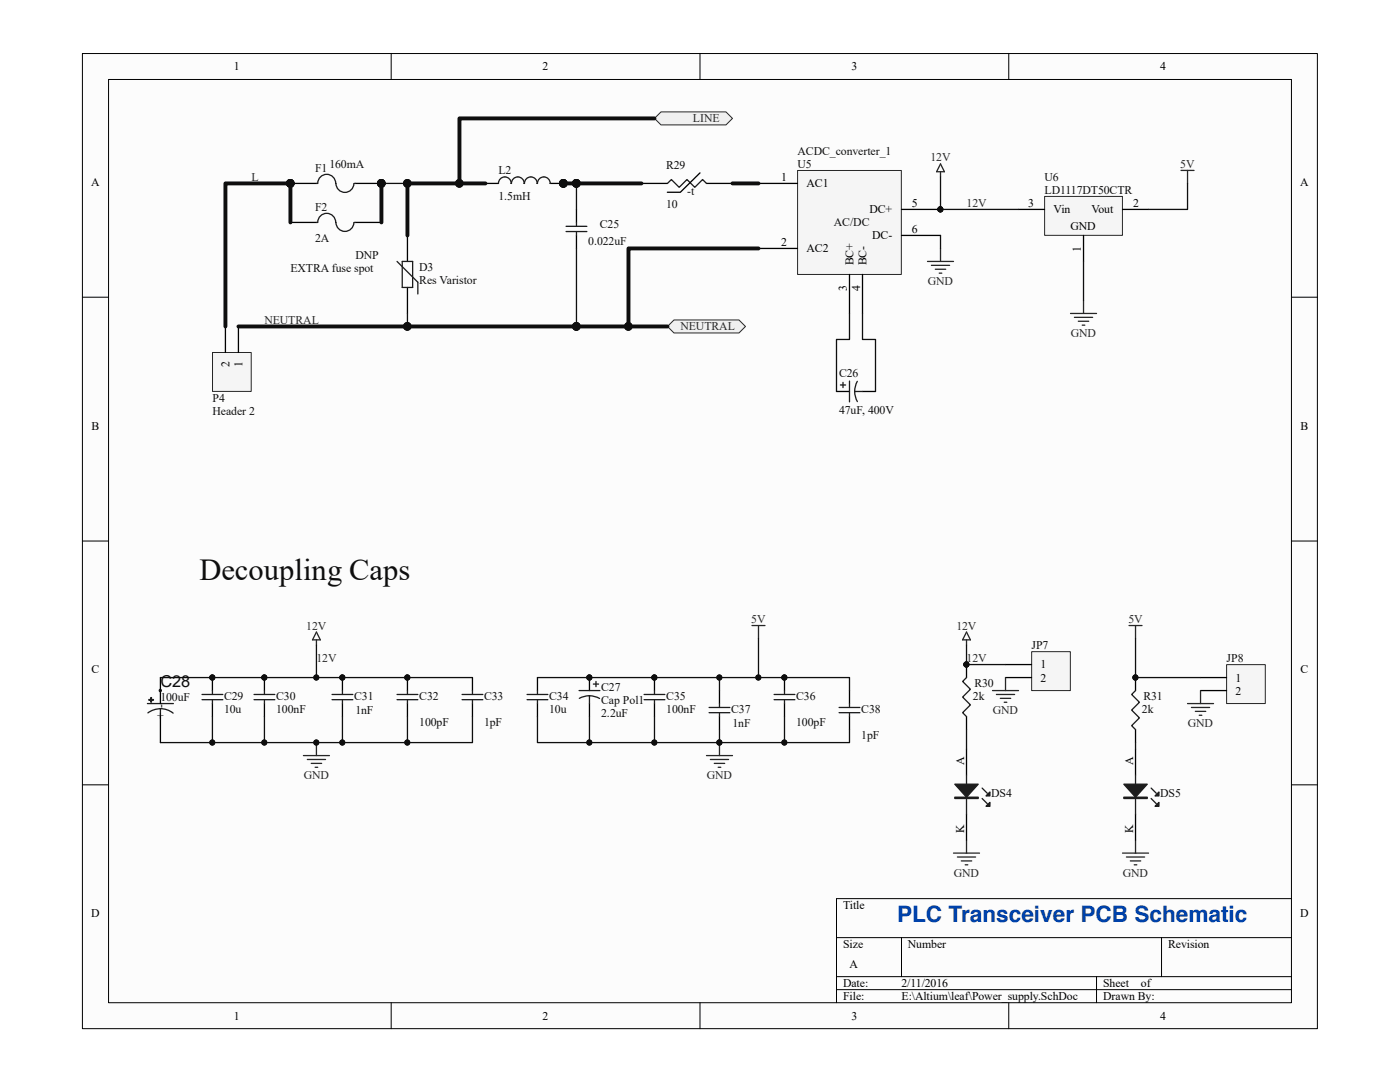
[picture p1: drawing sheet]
<svg xmlns="http://www.w3.org/2000/svg" width="279mm" height="216mm" viewBox="0 0 279 216" stroke-linecap="round" stroke-linejoin="round" font-family="sans-serif">
<path d="M16.5 10.7h246.4v194.6h-246.4z" fill="#fcfcfc"/>
<path d="M16.4 10.7h246.5v194.6h-246.5z" fill="none" stroke="#000" stroke-width=".2"/>
<path d="M21.7 15.9h236v184.2h-236z" fill="#fcfcfc"/>
<g fill="none" stroke="#000" stroke-width=".2">
<path d="M21.7 15.9h236v184.2h-236zM78.1 10.7v5.1M139.7 10.7v5.1M201.3 10.7v5.1M16.4 59.3h5.2M257.8 59.3h5.1M16.4 108h5.2M257.8 108h5.1M16.4 156.6h5.2M257.8 156.6h5.1M257.8 179.3h-90.9v20.8M166.9 187.1h90.9"/>
<path d="M166.9 194.9h90.9M166.9 197.5h90.9M179.9 187.1v7.8M218.8 194.9v5.2M231.8 187.1v7.8M78.1 200.1v5.2M139.7 200.1v5.2M201.3 200.1v5.2"/>
</g>
<g fill="none" stroke="#262626" stroke-width=".26">
<path d="M187.7 32.7l.8 1.6h-1.6zM187.7 34.3v1M185.1 52.2h5.2M185.9 52.9h3.6M186.7 53.7h2M187.4 54.5h.6M187.7 49.6v2.6M60.6 150.8h5.1M61.3 151.5h3.7M62.1 152.3h2.1M62.9 153.1h.5M63.2 148.2v2.6"/>
<path d="M190.3 170.2h5.2M191.1 171h3.6M191.9 171.8h2M192.6 172.6h.5M192.9 167.6v2.6"/>
</g>
<g fill="#0e0e0e" stroke="#0e0e0e" stroke-width=".2">
<circle cx="63.1" cy="148.2" r=".5"/>
<circle cx="52.7" cy="135.2" r=".5"/>
<circle cx="68.3" cy="135.2" r=".5"/>
<circle cx="81.3" cy="135.2" r=".5"/>
<circle cx="192.9" cy="132.6" r=".5"/>
<circle cx="32" cy="137.8" r=".24"/>
</g>
<path d="M81.3 47v5.2M81.3 57.4v5.1M32 135.2v5.2M52.8 135.2v2.6M68.3 135.2v2.6M81.3 135.2v2.6M192.9 132.6v2.6M32 143v5.2M52.8 140.4v2.6M68.3 140.4v2.6M81.3 140.4v2.6M192.9 143v2.6" fill="none" stroke="#000" stroke-width=".26"/>
<g fill="none" stroke="#1c1c1c" stroke-width=".26">
<path d="M79.2 52.2l4.2 4.1v2.4M80.3 52.2h2.1v5.2h-2.1zM50.7 139.6h4.1M50.7 138.6h4.1M52.8 137.8v.8M52.8 139.6v.8M66.3 139.6h4.1M66.3 138.6h4.1M68.3 137.8v.8M68.3 139.6v.8M79.2 139.6h4.2M79.2 138.6h4.2"/>
<path d="M81.3 137.8v.8M81.3 139.6v.8M192.9 135.2l-.8 .8 1.6 1.5-1.6 1.6 1.6 1.5-1.6 1.6 .8 .8M29.4 140.4h5.2M29.5 142.3l1.4-.7 1.1-.2v1.6M32 141.4l1.4 .2 1.1 .7"/>
</g>
<g fill="#1c1c1c" stroke="#1c1c1c" stroke-width=".26">
<path d="M30.1 139.2h.1v.9h-.1z" fill-rule="evenodd"/>
<path d="M29.7 139.6h.9v.1h-.9z" fill-rule="evenodd"/>
</g>
<path d="M42.5 70.4h7.6v7.7h-7.6z" fill="#f5f5f5"/>
<path d="M42.4 70.3h7.7v7.8h-7.7z" fill="none" stroke="#262626" stroke-width=".2"/>
<path d="M45 65.1v5.2M47.6 65.1v5.2" fill="none" stroke="#000" stroke-width=".26"/>
<path d="M133.2 65.1l1.3-1.3h13l1.3 1.3-1.3 1.3h-13z" fill-rule="evenodd" fill="#f0f0f0" stroke="#262626" stroke-width=".2"/>
<path d="M58 36.6h5.2M70.9 36.6h5.2M128 36.6h5.2M139.7 34.5l-3.9 3.9h-2.6M141 36.6h5.2" fill="none" stroke="#000" stroke-width=".26"/>
<g fill="#0e0e0e" stroke="#0e0e0e" stroke-width=".2">
<circle cx="76.1" cy="36.6" r=".76"/>
<circle cx="57.9" cy="36.6" r=".76"/>
</g>
<path d="M63.2 36.6h.2M63.4 36.5a1.79 1.79 0 0 1 1.8-1.7 1.79 1.79 0 0 1 1.8 1.8M67 36.6a1.79 1.79 0 0 0 1.8 1.8 1.79 1.79 0 0 0 1.8-1.7M70.7 36.6h.2M133.2 36.6l.8-.8 1.5 1.6 1.6-1.6 1.6 1.6 1.5-1.6 .8 .8" fill="none" stroke="#1c1c1c" stroke-width=".26"/>
<path d="M159.2 34.1h20.7v20.7h-20.7z" fill="#f5f5f5"/>
<path d="M159.2 34h20.7v20.8h-20.7z" fill="none" stroke="#262626" stroke-width=".2"/>
<path d="M151.4 36.6h7.8M151.4 49.6h7.8M169.5 54.8v7.7M172.1 54.8v7.7M179.9 47h7.8M179.9 41.8h7.8" fill="none" stroke="#000" stroke-width=".26"/>
<circle cx="187.7" cy="41.8" r=".5" fill="#0e0e0e" stroke="#0e0e0e" stroke-width=".2"/>
<path d="M63.2 126.1l.7 1.6h-1.5zM63.2 127.7v1" fill="none" stroke="#262626" stroke-width=".26"/>
<path d="M208.5 39.2h15.5v7.8h-15.5z" fill="#f5f5f5"/>
<path d="M208.5 39.2h15.5v7.8h-15.5z" fill="none" stroke="#262626" stroke-width=".2"/>
<path d="M203.3 41.8h5.2M216.2 47v5.2M224 41.8h5.2M166.9 78.1h2.6M172.1 78.1h2.6M226.6 135.2v2.6M226.6 145.6v2.6" fill="none" stroke="#000" stroke-width=".26"/>
<g fill="none" stroke="#262626" stroke-width=".26">
<path d="M235.7 34h2.6M237 34v2.6M216.2 60v2.5M213.6 62.5h5.2M214.4 63.3h3.7M215.2 64.1h2.1M216 64.9h.5M150.1 124.8h2.6M151.4 124.8v2.6M141 150.8h5.2M141.8 151.5h3.6M142.5 152.3h2.1"/>
<path d="M143.3 153.1h.5M143.6 148.2v2.6M224 170.2h5.2M224.8 171h3.6M225.6 171.8h2.1M226.4 172.6h.5M226.6 167.6v2.6"/>
</g>
<g fill="#0e0e0e" stroke="#0e0e0e" stroke-width=".2">
<circle cx="143.6" cy="148.2" r=".5"/>
<circle cx="226.6" cy="135.2" r=".5"/>
</g>
<path d="M167.7 76.8h1.1M168.2 76.3v1M169.5 76v4.2M170.6 78.1l.2 1.3 .3 .7M170.6 78.1h1.5M171.1 76.1l-.4 1.2-.1 .8M226.6 137.8l-.8 .8 1.6 1.5-1.6 1.6 1.6 1.5-1.6 1.6 .8 .8" fill="none" stroke="#1c1c1c" stroke-width=".26"/>
<path d="M131.9 22.3h13l1.3 1.3-1.3 1.3h-13l-1.3-1.3z" fill-rule="evenodd" fill="#f0f0f0" stroke="#262626" stroke-width=".2"/>
<g fill="none" stroke="#000" stroke-width=".26">
<path d="M96.9 36.6h2.6M109.9 36.6h2.6M58 44.4h5.2M70.9 44.4h5.2M115 41.8v2.6M115 47v2.6M42.4 135.2v2.6M94.3 135.2v2.6M107.3 135.2v2.6M117.6 135.2v2.6M130.6 135.2v2.6M143.6 137.8v2.6"/>
<path d="M156.6 135.2v2.6M169.5 137.8v2.6M42.4 140.4v2.6M94.3 140.4v2.6M107.3 140.4v2.6M117.6 140.4v2.6M130.6 140.4v2.6M143.6 143v2.6M156.6 140.4v2.6M169.5 143v2.6"/>
</g>
<g fill="none" stroke="#1c1c1c" stroke-width=".26">
<path d="M99.5 36.6a1.27 1.27 0 0 1 1.3-1.3 1.27 1.27 0 0 1 1.2 1.3M102.1 36.6a1.27 1.27 0 0 1 1.2-1.3 1.27 1.27 0 0 1 1.3 1.3M104.7 36.6a1.27 1.27 0 0 1 1.2-1.3 1.27 1.27 0 0 1 1.3 1.3M107.3 36.6a1.27 1.27 0 0 1 1.2-1.3 1.27 1.27 0 0 1 1.3 1.3M63.2 44.4h.2M63.4 44.3a1.79 1.79 0 0 1 1.8-1.7 1.79 1.79 0 0 1 1.8 1.8M67 44.4a1.79 1.79 0 0 0 1.8 1.8 1.79 1.79 0 0 0 1.8-1.8M70.7 44.4h.2M113 46.2h4.1M113 45.2h4.1M115 44.4v.8M115 46.2v.8"/>
<path d="M40.3 139.6h4.2M40.3 138.6h4.2M42.4 137.8v.8M42.4 139.6v.8M92.2 139.6h4.2M92.2 138.6h4.2M94.3 137.8v.8M94.3 139.6v.8M105.2 139.6h4.1M105.2 138.6h4.1M107.3 137.8v.8M107.3 139.6v.8"/>
<path d="M115.6 137.8h4.1M117.6 138.8l.9 .1 1.2 .5M117.6 138.8l-.8 .1-1.2 .5M117.6 138.8v1.6M118.4 136.5h1.1M118.9 136v1M128.5 139.6h4.2M128.5 138.6h4.2M130.6 137.8v.8M130.6 139.6v.8M154.5 139.6h4.1M154.5 138.6h4.1"/>
<path d="M156.6 137.8v.8M156.6 139.6v.8M141.5 142.2h4.2M141.5 141.2h4.2M143.6 140.4v.8M143.6 142.2v.8M167.5 142.2h4.1M167.5 141.2h4.1M169.5 140.4v.8M169.5 142.2v.8"/>
</g>
<g fill="#0e0e0e" stroke="#0e0e0e" stroke-width=".2">
<circle cx="112.4" cy="36.6" r=".76"/>
<circle cx="117.6" cy="135.2" r=".5"/>
<circle cx="42.4" cy="135.2" r=".5"/>
<circle cx="130.6" cy="135.2" r=".5"/>
<circle cx="156.5" cy="135.2" r=".5"/>
</g>
<path d="M205.9 130.1h7.7v7.7h-7.7z" fill="#f5f5f5"/>
<path d="M205.9 130h7.7v7.8h-7.7z" fill="none" stroke="#262626" stroke-width=".2"/>
<path d="M200.7 132.6h5.2M200.7 135.2h5.2" fill="none" stroke="#000" stroke-width=".26"/>
<path d="M198.1 137.8h5.2M198.9 138.6h3.6M199.6 139.4h2.1M200.7 135.2v2.6M200.4 140.1h.5" fill="none" stroke="#262626" stroke-width=".26"/>
<path d="M244.8 132.7h7.7v7.7h-7.7z" fill="#f5f5f5"/>
<path d="M244.8 132.6h7.7v7.8h-7.7z" fill="none" stroke="#262626" stroke-width=".2"/>
<path d="M239.6 135.2h5.2M239.6 137.8h5.2M192.9 149.5v5.2M226.6 149.5v5.2M192.9 162.4v5.2M226.6 162.4v5.2" fill="none" stroke="#000" stroke-width=".26"/>
<path d="M192.9 126.1l.8 1.6h-1.6zM192.9 127.7v1M225.3 124.8h2.6M226.6 124.8v2.6M239.6 137.8v2.6M237 140.4h5.2M237.8 141.2h3.6M238.6 141.9h2M239.3 142.7h.6" fill="none" stroke="#262626" stroke-width=".26"/>
<g fill="#0e0e0e" stroke="#0e0e0e" stroke-width=".2">
<circle cx="192.9" cy="132.6" r=".5"/>
<circle cx="76.1" cy="36.6" r=".76"/>
<circle cx="57.9" cy="36.6" r=".76"/>
<circle cx="125.4" cy="65.1" r=".76"/>
<circle cx="187.7" cy="41.8" r=".5"/>
<circle cx="81.3" cy="65.1" r=".76"/>
<circle cx="115" cy="65.1" r=".76"/>
<circle cx="91.7" cy="36.6" r=".76"/>
<circle cx="112.4" cy="36.6" r=".76"/>
<circle cx="115" cy="36.6" r=".76"/>
<circle cx="81.3" cy="36.6" r=".76"/>
<circle cx="42.4" cy="148.2" r=".5"/>
<circle cx="68.3" cy="148.2" r=".5"/>
<circle cx="117.6" cy="148.2" r=".5"/>
<circle cx="143.6" cy="148.2" r=".5"/>
<circle cx="52.7" cy="148.2" r=".5"/>
<circle cx="130.6" cy="148.2" r=".5"/>
<circle cx="156.5" cy="148.2" r=".5"/>
<circle cx="81.3" cy="148.2" r=".5"/>
<circle cx="63.1" cy="148.2" r=".5"/>
<circle cx="42.4" cy="135.2" r=".5"/>
<circle cx="52.7" cy="135.2" r=".5"/>
<circle cx="63.1" cy="135.2" r=".5"/>
<circle cx="81.3" cy="135.2" r=".5"/>
<circle cx="68.3" cy="135.2" r=".5"/>
<circle cx="156.5" cy="135.2" r=".5"/>
<circle cx="151.3" cy="135.2" r=".5"/>
<circle cx="143.6" cy="135.2" r=".5"/>
<circle cx="130.6" cy="135.2" r=".5"/>
<circle cx="117.6" cy="135.2" r=".5"/>
<circle cx="226.6" cy="135.2" r=".5"/>
</g>
<path d="M192.9 154.7v7.7M196 159.3l1 1.1M196 157.3l1 1M226.6 154.7v7.7M229.7 159.3l1.1 1.1M229.7 157.3l1.1 1" fill="none" stroke="#1c1c1c" stroke-width=".26"/>
<g fill="#1c1c1c" stroke="#1c1c1c" stroke-width=".26">
<path d="M190.6 156.5h4.6l-2.3 2.6z"/>
<path d="M197.6 160.1v.8h-.8z"/>
<path d="M197.6 158v.8h-.8z"/>
<path d="M224.3 156.5h4.7l-2.4 2.6z"/>
<path d="M231.3 160.1v.8h-.8z"/>
<path d="M231.3 158v.8h-.8z"/>
<path d="M190.6 159.1h4.6v.2h-4.6z" fill-rule="evenodd"/>
<path d="M224.3 159.1h4.7v.2h-4.7z" fill-rule="evenodd"/>
</g>
<g fill="none" stroke="#0e0e0e" stroke-width=".26">
<path d="M76.1 36.6h5.2M112.5 36.6h2.5v5.2M187.7 35.3v6.5h15.6M237 36.6v5.2h-7.8M115 49.6v15.5h-33.7v-2.6M187.7 47v2.6M216.2 52.2v7.8M169.5 62.5v5.2h-2.6v10.4M172.1 62.5v5.2h2.6v10.4M63.2 128.7v6.5h-31.2M63.2 135.2h31.1M107.3 135.2h36.3v2.6"/>
<path d="M143.6 135.2h7.8M151.4 127.4v7.8h18.1v2.6M192.9 128.7v3.9h7.8M226.6 127.4v7.8h13M42.4 143v5.2M52.8 143v5.2h-20.8M68.3 143v5.2M81.3 143v5.2h-28.5M94.3 143v5.2h-13M107.3 143v5.2h23.3v-5.2M117.6 143v5.2M130.6 148.2h26"/>
<path d="M143.6 145.6v2.6M156.6 143v5.2h12.9v-2.6M192.9 145.6v3.9M226.6 148.2v1.3"/>
</g>
<path d="M76.1 36.6v7.8M91.7 36.6h5.2M112.5 36.6h15.5M130.6 23.6h-38.9v13h-10.4v10.4M146.2 36.6h5.2M58 44.4v-7.8h-13v28.5M151.4 49.6h-26v15.5h-77.8M125.4 65.1h7.8" fill="none" stroke="#0e0e0e" stroke-width=".78"/>
<text font-size="6.1" fill="#0e0e0e" x="39.8" y="115.7">Decoupling Caps</text>
<text font-size="4.5" fill="#0042aa" x="179" y="184">PLC Transceiver PCB Schematic</text>
<text font-size="3.3" fill="#0e0e0e" x="32" y="137.1">C28</text>
<g font-size="2.3">
<text x="46.7" y="14">1</text>
<text x="108.3" y="14">2</text>
<text x="169.9" y="14">3</text>
<text x="231.5" y="14">4</text>
<text x="18.2" y="37.1">A</text>
<text x="155.9" y="36.1">1</text>
<text x="161" y="37.4">AC1</text>
<text x="182" y="41.3">5</text>
<text x="205.2" y="41.3">3</text>
<text x="226.1" y="41.3">2</text>
<text x="259.5" y="37.1">A</text>
<text x="173.5" y="42.6">DC+</text>
<text x="174.1" y="47.8">DC-</text>
<text x="182" y="46.5">6</text>
<text x="210.3" y="42.6">Vin</text>
<text x="213.7" y="46">GND</text>
<text x="217.8" y="42.6">Vout</text>
<text x="155.9" y="49.1">2</text>
<text x="161" y="50.3">AC2</text>
<text x="170.3" y="52.9" transform="rotate(-90 170.3 52.9)">BC+</text>
<text x="172.9" y="52.9" transform="rotate(-90 172.9 52.9)">BC-</text>
<text x="215.7" y="50.2" transform="rotate(-90 215.7 50.2)">1</text>
<text x="169" y="58" transform="rotate(-90 169 58)">3</text>
<text x="171.6" y="58" transform="rotate(-90 171.6 58)">4</text>
<text x="45.8" y="73.3" transform="rotate(-90 45.8 73.3)">2</text>
<text x="48.4" y="73.3" transform="rotate(-90 48.4 73.3)">1</text>
<text x="18.3" y="85.7">B</text>
<text x="259.6" y="85.7">B</text>
<text x="18.3" y="134.4">C</text>
<text x="207.7" y="133.4">1</text>
<text x="207.7" y="136">2</text>
<text x="246.6" y="136">1</text>
<text x="259.6" y="134.4">C</text>
<text x="32.8" y="143.5" transform="rotate(-90 32.8 143.5)">+ -</text>
<text x="246.6" y="138.6">2</text>
<text x="192.4" y="152.6" transform="rotate(-90 192.4 152.6)">A</text>
<text x="226.1" y="152.6" transform="rotate(-90 226.1 152.6)">A</text>
<text x="192.4" y="166.2" transform="rotate(-90 192.4 166.2)">K</text>
<text x="226.1" y="166.2" transform="rotate(-90 226.1 166.2)">K</text>
<text x="18.2" y="183">D</text>
<text x="168.3" y="181.4">Title</text>
<text x="259.5" y="183">D</text>
<text x="168.3" y="189.2">Size</text>
<text x="181.2" y="189.2">Number</text>
<text x="233.1" y="189.2">Revision</text>
<text x="168.3" y="197">Date:</text>
<text x="169.5" y="193.1">A</text>
<text x="179.9" y="197">2/11/2016</text>
<text x="220.1" y="197">Sheet</text>
<text x="227.7" y="197">of</text>
<text x="46.7" y="203.5">1</text>
<text x="108.3" y="203.5">2</text>
<text x="168.3" y="199.6">File:</text>
<text x="169.9" y="203.5">3</text>
<text x="179.9" y="199.6">E:\Altium\leaf\Power_supply.SchDoc</text>
<text x="220.1" y="199.6">Drawn By:</text>
<text x="231.5" y="203.5">4</text>
</g>
<g font-size="2.3" fill="#262626">
<text x="138.3" y="24.4">LINE</text>
<text x="185.7" y="32.2">12V</text>
<text x="235.6" y="33.5">5V</text>
<text x="50.2" y="36.1">L</text>
<text x="192.9" y="41.3">12V</text>
<text x="185.2" y="56.8">GND</text>
<text x="52.8" y="64.6">NEUTRAL</text>
<text x="135.8" y="65.9">NEUTRAL</text>
<text x="213.7" y="67.2">GND</text>
<text x="61.1" y="125.6">12V</text>
<text x="149.9" y="124.3">5V</text>
<text x="190.9" y="125.6">12V</text>
<text x="225.2" y="124.3">5V</text>
<text x="63.2" y="132.1">12V</text>
<text x="192.9" y="132.1">12V</text>
<text x="198.1" y="142.5">GND</text>
<text x="237.1" y="145.1">GND</text>
<text x="60.6" y="155.4">GND</text>
<text x="141.1" y="155.4">GND</text>
<text x="190.4" y="174.9">GND</text>
<text x="224.1" y="174.9">GND</text>
</g>
<g font-size="2.3" fill="#0e0e0e">
<text x="62.9" y="34.3">F1</text>
<text x="65.7" y="33.5">160mA</text>
<text x="99.5" y="34.8">L2</text>
<text x="132.9" y="33.7">R29</text>
<text x="159.2" y="33.5">U5</text>
<text x="159.2" y="30.9">ACDC_converter_1</text>
<text x="99.5" y="40">1.5mH</text>
<text x="132.9" y="41.6">10</text>
<text x="137.2" y="39">-t</text>
<text x="208.5" y="36.1">U6</text>
<text x="208.5" y="38.7">LD1117DT50CTR</text>
<text x="62.9" y="42.1">F2</text>
<text x="119.7" y="45.4">C25</text>
<text x="166.4" y="45.2">AC/DC</text>
<text x="62.9" y="48.3">2A</text>
<text x="70.9" y="51.7">DNP</text>
<text x="117.4" y="48.8">0.022uF</text>
<text x="57.9" y="54.2">EXTRA fuse spot</text>
<text x="83.7" y="54">D3</text>
<text x="83.7" y="56.6">Res Varistor</text>
<text x="167.5" y="75.3">C26</text>
<text x="42.4" y="80.2">P4</text>
<text x="42.4" y="82.8">Header 2</text>
<text x="167.5" y="82.5">47uF, 400V</text>
<text x="205.8" y="129.5">JP7</text>
<text x="120" y="137.8">C27</text>
<text x="194.5" y="137">R30</text>
<text x="244.8" y="132.1">JP8</text>
<text x="32" y="139.9">100uF</text>
<text x="44.7" y="142.2">10u</text>
<text x="44.7" y="139.6">C29</text>
<text x="55.1" y="142.2">100nF</text>
<text x="55.1" y="139.6">C30</text>
<text x="70.7" y="139.6">C31</text>
<text x="70.9" y="142.5">1nF</text>
<text x="83.7" y="139.6">C32</text>
<text x="96.6" y="139.6">C33</text>
<text x="109.6" y="142.2">10u</text>
<text x="109.6" y="139.6">C34</text>
<text x="120" y="143">2.2uF</text>
<text x="120" y="140.4">Cap Pol1</text>
<text x="133" y="142.2">100nF</text>
<text x="133" y="139.6">C35</text>
<text x="145.9" y="142.2">C37</text>
<text x="158.9" y="139.6">C36</text>
<text x="171.9" y="142.2">C38</text>
<text x="194.2" y="139.6">2k</text>
<text x="227.9" y="142.2">2k</text>
<text x="228.2" y="139.6">R31</text>
<text x="83.7" y="144.8">100pF</text>
<text x="96.6" y="144.8">1pF</text>
<text x="146.2" y="145.1">1nF</text>
<text x="158.9" y="144.8">100pF</text>
<text x="171.9" y="147.4">1pF</text>
<text x="197.8" y="159.1">DS4</text>
<text x="231.5" y="159.1">DS5</text>
</g>
</svg>
